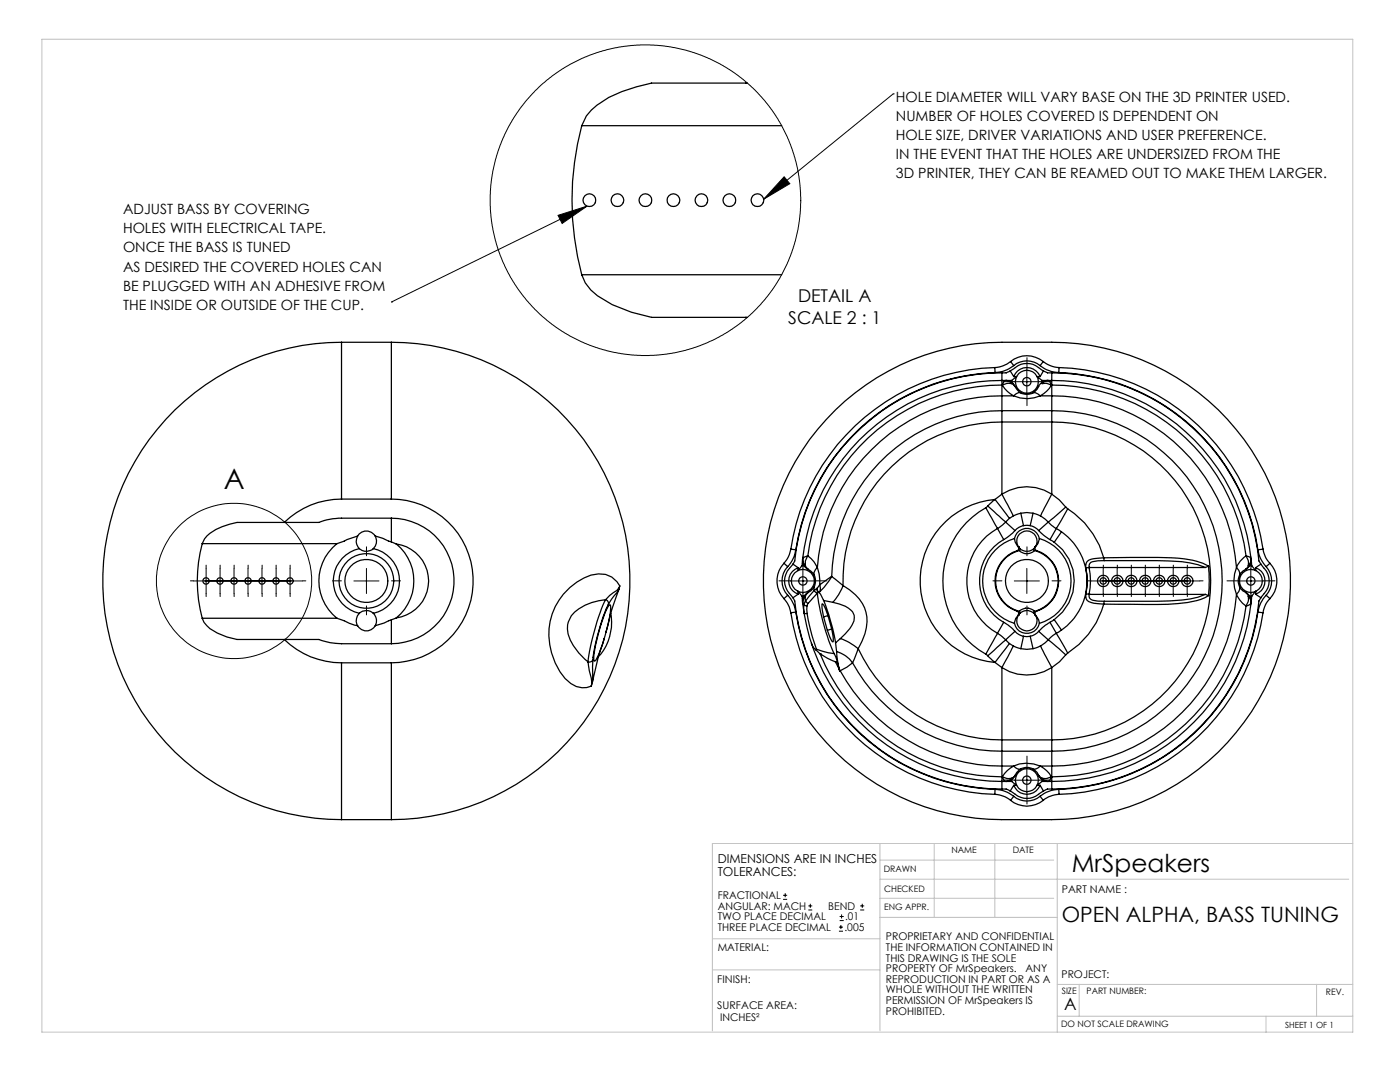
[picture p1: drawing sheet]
<svg xmlns="http://www.w3.org/2000/svg" width="279mm" height="216mm" viewBox="0 0 279 216" stroke-linecap="round" stroke-linejoin="round" font-family="sans-serif">
<g fill="none" stroke="#000" stroke-width=".2">
<path d="M178.3 18.7h.1M178.3 18.7l-25.9 21.1M156.5 35.3l1.1 1.4-5.2 3.1zM111.4 43l5.8-1.9-5 3.5zM117.2 41.1l-39.1 19.2M78.1 60.3h.1M202.4 76.2h5M204.9 73.7v5M38.6 115.9h21.8M41.1 113.4v5M43.9 113.4v5M46.7 113.4v5"/>
<path d="M49.5 113.4v5M52.3 113.4v5M55.1 113.4v5M57.9 113.4v5M70.6 115.9h5M73.1 113.4v5M157.7 115.9h5M160.2 113.4v5M202.4 115.9h5M204.9 113.4v5M217.7 115.9h21.7M220.2 113.4v5"/>
<path d="M223 113.4v5M225.8 113.4v5M228.6 113.4v5M231.4 113.4v5M234.1 113.4v5M236.9 113.4v5M247.2 115.9h4.9M249.6 113.4v5M202.4 155.7h5M204.9 153.2v5M156.3 179.5h.8M156.3 178.6h.8"/>
<path d="M156.7 178.2v.8M161.3 181.6h.8M161.3 180.8h.8M161.7 180.3v.9M167.4 185.8h.8M167.4 185h.8M167.6 183.7h.8M167.6 182.9h.8M167.8 184.6v.8M168 182.5v.8M171.7 181.6h.8M171.7 180.8h.8"/>
<path d="M172.1 180.3v.9"/>
<circle cx="128.8" cy="40" r="31"/>
<circle cx="46.7" cy="115.9" r="15.5"/>
</g>
<g fill="none" stroke="#000" stroke-width=".2" stroke-dasharray="15.2 1.3 1.3 1.3">
<path d="M202.5 76.2h-2.3M205 73.7v-2.3M205 78.7v2.2M207.5 76.2h2.2M38.6 115.9h-.6M41.1 113.4v-.6M41.1 118.4v.6M41.4 115.9h-.6M43.6 115.9h.7M43.9 113.4v-.6M43.9 118.4v.6M44.2 115.9h-.6"/>
<path d="M46.4 115.9h.7M46.7 113.4v-.6M46.7 118.4v.6M47 115.9h-.6M49.2 115.9h.7M49.5 113.4v-.6M49.5 118.4v.6M49.8 115.9h-.6M52 115.9h.7M52.3 113.4v-.6M52.3 118.4v.6M52.6 115.9h-.6"/>
<path d="M54.8 115.9h.6M55.1 113.4v-.6M55.1 118.4v.6M55.4 115.9h-.6M57.6 115.9h.6M57.9 113.4v-.6M57.9 118.4v.6M60.4 115.9h.6M68.1 115.9h-1.8M73.1 110.9v-1.8M78.1 115.9h1.8M157.7 115.9h-2.2"/>
<path d="M160.2 113.4v-2.3M160.2 118.4v2.3M162.7 115.9h2.3M200 115.9h-1.8M205 110.9v-1.8M210 115.9h1.7M217.7 115.9h-.6M220.2 113.4v-.6M220.2 118.4v.6M220.5 115.9h-.6M222.7 115.9h.6M223 113.4v-.6"/>
<path d="M223 118.4v.6M223.3 115.9h-.7M225.5 115.9h.6M225.8 113.4v-.6M225.8 118.4v.6M226.1 115.9h-.7M228.3 115.9h.6M228.6 113.4v-.6M228.6 118.4v.6M228.9 115.9h-.7M231.1 115.9h.6M231.4 113.4v-.6"/>
<path d="M231.4 118.4v.6M231.7 115.9h-.7M233.9 115.9h.6M234.2 113.4v-.6M234.2 118.4v.6M234.5 115.9h-.7M236.7 115.9h.6M237 113.4v-.6M237 118.4v.6M239.5 115.9h.6M247.2 115.9h-2.3M249.7 113.4v-2.3"/>
<path d="M249.7 118.4v2.3M252.2 115.9h2.2M73.1 120.9v1.8M205 120.9v1.8M202.5 155.7h-2.3M205 153.2v-2.3M205 158.2v2.2M207.5 155.7h2.2"/>
</g>
<g fill="none" stroke="#c0c0c0" stroke-width=".2">
<path d="M8.4 7.8h261.6v198.2h-261.6zM175.6 168.3v37.4M175.6 171.6h34.7M175.6 175.4h93.6M175.6 179.2h34.7M186.4 168.3v14.8M198.5 168.3v14.8M211 168.3v37.7M270 168.3h-127.8v37.4M142.2 193.5h33.4M142.2 187.3h33.4M175.6 183.1h35.4"/>
<path d="M211 196.4h59M215.4 196.4v6.4M262.7 196.4v6.4M211 202.8h59M252.7 202.8v3.2"/>
</g>
<path d="M111.4 43l5.8-1.9-5 3.5zM156.5 35.3l1.1 1.4-5.2 3.1z" fill="#000"/>
<g fill="none" stroke="#000" stroke-width=".25">
<path d="M148.9 16.6h-18.9a26.8 26.8 0 0 0-10.9 4.4l-1.1 1-1 1.1-.9 2M148.9 16.6h.3M149 16.5l-.1 .1M116.1 25.1a57.9 57.9 0 0 0 0 29.7M116.1 25.1h39.9M116.1 54.8l.7 1.6 1.1 1.5 1.3 1.1 3 1.8 3.8 1.5 4 1h18.9M116.1 54.8h39.9M68.2 68.3a47.6 47.6 0 0 0-47.7 47.6 47.6 47.6 0 0 0 47.7 47.6M68.2 68.3v31.3M68.2 68.3h9.9M78.1 68.3a47.6 47.6 0 0 1 47.6 47.6 47.6 47.6 0 0 1-47.6 47.6M78.1 68.3v31.3"/>
<path d="M148.9 63.3l.1 .1M148.9 63.3h.3M198.5 73.3a42.5 42.5 0 0 0-40.7 36.3M198.5 73.3l.1 1M198.6 74.3a41.6 41.6 0 0 0-39.8 35.4M200 75.9a40.1 40.1 0 0 0-39.8 35.8M200 74.4a41.6 41.6 0 0 0-41.4 37.5l-.3 .7M200 75.9v.9M200 76.8a39 39 0 0 0-38.8 34.1M200 79a36.9 36.9 0 0 0-36.9 34.2M200 79v3M200 74.4v1.5"/>
<path d="M200 76.8v2.2M200 75.9h1.9M200 76.8h.1M200 79h2.3M200 76.8a5.8 5.8 0 0 0 2.3 2.2M200.8 75.9l1.1 .3M201.6 74l.7-.4a3.9 3.9 0 0 1 5.6 .2l.3 .2M201.6 74l-.8 .4h-.8M201.6 74l.7 1.1M201.7 72.1a5.2 5.2 0 0 1 6.5 0M201.7 72.1a5.5 5.5 0 0 1-3.2 1.2M201.7 72.1l.6 .9"/>
<path d="M201.9 76.2l.7 .9M201.9 75.9v.3M201.9 76.6l.7 .5M201.9 76.6a1.83 1.83 0 0 0-1.3-.7l-.2 .2-.4 .7M201.9 76.6l-1-.1-.9 .3M202.3 79a6.6 6.6 0 0 0 5.3 0M202.3 73a4.1 4.1 0 0 1 5.3 0M202.3 73a6.4 6.4 0 0 1-3.7 1.3M202.3 75.1a2.82 2.82 0 0 1 2.6-1.8 2.82 2.82 0 0 1 2.7 1.8M202.3 75.1h.6l-1 .8M203.8 78.4a1.39 1.39 0 0 0-1.5 .6M204.9 76.2h.1"/>
<path d="M206.1 78.4a1.43 1.43 0 0 1 1.5 .6M207.6 73a6.4 6.4 0 0 0 3.7 1.3M207.6 75.1h-.6l1 .8M207.6 79h2.3M208 75.9v.3M208 75.9h1.9M208 76.2l-.6 .7a2.57 2.57 0 0 1-2.3 1.8 2.57 2.57 0 0 1-2.5-1.6M208.2 72.1a5.5 5.5 0 0 0 3.1 1.2M208.2 76.3a.9 .9 0 0 1 1.3-.1l.3 .6-.8-.3-1 .1zM208.2 72.1l-.6 .9M208.2 74l.9 .4h.8M208.2 74l-.6 1.1"/>
<path d="M209.1 75.9l-1.1 .3M209.8 76.8a5.4 5.4 0 0 1-2.2 2.2M209.8 76.8h.1M209.9 75.9a40.1 40.1 0 0 1 39.8 35.8M209.9 74.4a41.5 41.5 0 0 1 41.3 37.5l.4 .7M209.9 76.8a39.1 39.1 0 0 1 38.8 34.1M209.9 75.9v.9M209.9 79a36.9 36.9 0 0 1 36.9 34.2M209.9 79v3M209.9 74.4v1.5M209.9 76.8v2.2M211.3 74.3a41.6 41.6 0 0 1 39.7 35.4"/>
<path d="M211.3 73.3a42.6 42.6 0 0 1 40.8 36.3M211.3 73.3v1M68.2 99.6a16.2 16.2 0 0 0-11.5 4.6M68.2 99.6h9.9M78.1 99.6a16.3 16.3 0 0 1 16.3 16.3 16.3 16.3 0 0 1-16.3 16.4M166.8 81.8a47.5 47.5 0 0 1 33.2-13.5 87.5 87.5 0 0 1 17.8 .6 47.6 47.6 0 0 1 39.6 51 47.6 47.6 0 0 1-47.5 43.6h-9.9a47.6 47.6 0 0 1-44.2-29.7 47.6 47.6 0 0 1 11-52zM198.6 99.7l2.9 3.7M198.6 99.7l-1.5 1.3M198.6 99.7a16.3 16.3 0 0 0-15 16.2 16.3 16.3 0 0 0 15 16.3M200 82a34 34 0 0 0-34 33M200 82v2.2M200 84.2a31.7 31.7 0 0 0-31.8 32.6"/>
<path d="M200 98.6l2.2 4.3M200 98.6a9.1 9.1 0 0 1 9.9 0M200 84.2v14.4M200 82h9.9M200 84.2h9.9M200 98.6l-1.4 1.1M209.9 82a34 34 0 0 1 34 33.9 34 34 0 0 1-34 34M209.9 84.2a31.7 31.7 0 0 1 31.7 31.7 31.7 31.7 0 0 1-31.7 31.7M209.9 82v2.2M209.9 98.6l1.5 1.1 1.3 1.5M209.9 98.6l-2.3 4.3M209.9 84.2v14.4"/>
<path d="M40.4 108.5a28.5 28.5 0 0 0 0 14.9M40.4 108.5h26.8M56.7 104.2h-7a11.7 11.7 0 0 0-8.4 2.7l-.5 .6-.4 1M67.2 108.5a9.5 9.5 0 0 0 0 14.9M71.4 107a2.04 2.04 0 0 1 3.5 0M71.4 107l-4.2 1.5M71.4 107a2.01 2.01 0 0 0 .3 2.5M71.7 109.5a6.6 6.6 0 0 0-5.2 6.4 6.6 6.6 0 0 0 5.2 6.5M71.7 109.5a2.02 2.02 0 0 0 2.8 0M74.5 109.5a6.6 6.6 0 0 1 5.2 6.4 6.6 6.6 0 0 1-5.2 6.5M74.9 107l3.2 1.1M74.9 107a2.11 2.11 0 0 1-.4 2.5"/>
<path d="M78.1 103.4v4.7M78.1 103.4a12.5 12.5 0 0 1 12.5 12.5 12.5 12.5 0 0 1-12.5 12.5M78.1 103.4h-9.9a12.4 12.4 0 0 0-4.6 .8h-6.9M78.1 108.1l1 .4M79.1 108.5a7.4 7.4 0 0 1 6.4 7.4 7.4 7.4 0 0 1-6.4 7.4M79.1 108.5a9.5 9.5 0 0 1 0 14.8M120.9 119.7a9.8 9.8 0 0 0-6.9 3.2 5.1 5.1 0 0 0 .4 5.9l1.1 1.5 1.9 1.8M120.9 119.7a44.5 44.5 0 0 0-3.5 12.4M120.9 119.7a.8 .8 0 0 1 .5 .8M123.5 117.6l-1.6 4.7M123.5 117.6l-2.1 2.9M123.7 116.9l-.2 .7"/>
<path d="M123.7 116.9a4.5 4.5 0 0 0-5.8-2.1 12.6 12.6 0 0 0-7.1 17.5 8.4 8.4 0 0 0 4.2 4.7l1.1 .2h1l.9-.3M123.7 116.9l-.1 .1a2.39 2.39 0 0 1-1.2 1.3l-1.5 1.4M156.5 112.4a5.2 5.2 0 0 0 0 7.1M156.5 119.5a5.7 5.7 0 0 1 1.3 2.8M156.5 112.4l.7 .7M157.2 118.8a6.4 6.4 0 0 1 1.6 3.3M157.2 113.1a4.2 4.2 0 0 0 0 5.7M157.2 118.8l-.7 .7M157.8 109.6a5.7 5.7 0 0 1-1.3 2.8M157.8 109.6l1 .1M158.3 112.6a4.2 4.2 0 0 0-1.2 5.3l1.2 1.4M158.3 119.3l.3 .6a41.6 41.6 0 0 0 41.4 37.5"/>
<path d="M158.3 112.6l1 .7M158.8 109.7a6.4 6.4 0 0 1-1.6 3.4M159.3 113.3a2.81 2.81 0 0 0-1.9 2.6 2.81 2.81 0 0 0 1.9 2.7M159.3 118.6l-.1-.6 .9 1M159.3 118.6l-1 .7M160.1 119l.1 1.2M160.1 112.9l-.9 .9 .1-.5M160.1 119h.3M160.1 112.9h.3M160.2 111.7l-.1 1.2M160.2 111.7l.2 1.2M160.2 115.9h.1"/>
<path d="M160.4 112.9l.9 .7M160.4 119l-.2 1.2M160.7 112.8l.6 .8M160.7 119a1.15 1.15 0 0 0-.3 1.6M160.7 119l.1 .9M160.8 119.9l-.4 .7M160.8 119.9l.5 .5M161.2 110.9l-.8 .3a1.15 1.15 0 0 0 .3 1.6M161.2 110.9a2.38 2.38 0 0 0-.5 1.9M161.2 110.9a5.8 5.8 0 0 1 1.9 2.3M161.3 113.6a2.56 2.56 0 0 1 1.5 2.3 2.56 2.56 0 0 1-1.5 2.3M161.3 118.2l-.9 .8"/>
<path d="M161.3 118.2l-.6 .8M162.5 117.1v.7M162.5 117.8l-1.7 2.1M162.5 117.8l.3 .4 .3 .1M163 117.5l.2 .8M163 117.5l.4 .7M163.1 113.2a1.44 1.44 0 0 0-.6 1.6M163.1 118.3l-1.8 2.1M163.1 113.2l.4 1.3 .1 2.2M163.1 118.3h.1M163.1 117.3l-.6 .5M163.1 117.3l-.1 .2"/>
<path d="M163.2 118.3a41.7 41.7 0 0 0 3.3 12.1M163.4 118.2l1 1.6M163.4 118.2h.1M163.6 116.7a1.54 1.54 0 0 1-.1 1.5M163.6 116.7l-.5 .6M164.4 119.8l1 2.8 .7 2.6 .7 3.1M164.4 119.8l1.8 .4M166 115l-2.4 1.7M166 115l-1.6 2.2-.9 1M166 115l2.2 1.8M168.2 116.8a10.3 10.3 0 0 1-2 3.4M168.2 116.8a8.5 8.5 0 0 1 4.8 6.3 10.4 10.4 0 0 1-1.7 6.3"/>
<path d="M196.7 101.3l2.4 4.1M196.7 101.3a16.7 16.7 0 0 0 0 29.2M197.1 101l-.4 .3M197.1 101l3.6 3.2M199.1 105.4a12 12 0 0 0 0 21M199.1 105.4l1.2 2.3M200.3 107.7a9.5 9.5 0 0 0 0 16.5M200.7 104.2l-1.6 1.2M200.7 104.2l1.9 1.7M202.5 107.5a8.8 8.8 0 0 0-6.4 8.4 8.8 8.8 0 0 0 6.4 8.5M202.5 107.5l.1 .7 .6 .9M202.5 107.5a2.54 2.54 0 0 1 2.4-2.1 2.54 2.54 0 0 1 2.5 2.1"/>
<path d="M202.6 105.9l-1.1 1-1.2 .8M203.2 109.1a2.04 2.04 0 0 1 1.7-3.2 2.04 2.04 0 0 1 1.7 3.2M203.2 109.1h.1M203.2 109.1l.1 .1M203.2 109.1l.3 .3M203.3 109.2l-.1 .5a6.4 6.4 0 0 0-4.6 6.1 6.4 6.4 0 0 0 4.5 6.2l.2 .7M203.4 109.9a2.17 2.17 0 0 0 3.1 0M203.4 109.9a6.3 6.3 0 0 0-4.7 6 6.3 6.3 0 0 0 4.7 6.1M203.5 109.4l.1 .3-.2 .2M203.5 109.4a2.08 2.08 0 0 0 2.9 0M203.7 102.4a5.6 5.6 0 0 0-3 1.8M203.7 102.4l1.2-.1 1.3 .1"/>
<path d="M203.7 102.4l.6 2.5M204.3 104.9a3.1 3.1 0 0 0-1.7 1M204.3 104.9h1.3M205.6 104.9a3.1 3.1 0 0 1 1.7 1M206.2 102.4a5.6 5.6 0 0 1 3 1.8M206.2 102.4l-.6 2.5M206.4 109.4l-.1 .3 .2 .2M206.5 109.9a6.3 6.3 0 0 1 4.7 6 6.3 6.3 0 0 1-4.7 6.1M206.6 109.2v.3l.1 .3a6.4 6.4 0 0 1 4.6 6.2 6.4 6.4 0 0 1-4.7 6.1v.6M206.6 109.1v.1M206.6 109.1l-.2 .3M206.6 109.1h.1"/>
<path d="M206.7 109.1l-.1 .1M207.3 105.9l1.1 1 1.1 .8M207.4 107.5l-.2 .9-.5 .7M207.4 107.5a8.8 8.8 0 0 1 6.3 8.4 8.8 8.8 0 0 1-6.3 8.5M209.2 104.2l1.6 1.2M209.2 104.2l-1.9 1.7M209.5 107.7l.9 .5M210.4 108.2a9.5 9.5 0 0 1 0 15.4M210.8 105.4l1 .7M210.8 105.4l-1.3 2.3M211.8 106.1a12 12 0 0 1 0 19.6M211.8 106.1l-1.4 2.1"/>
<path d="M212.7 101.2l-3.5 3M212.7 101.2l.4 .3M213.1 101.5l-2.3 3.9M213.1 101.5a16.6 16.6 0 0 1 7.2 9.8M216.7 113.3a11.4 11.4 0 0 1 0 5.2M216.7 118.5a1.34 1.34 0 0 0 1.1 1.7l2.5 .3M216.7 118.5l.6 .1M217.3 113.2l-.6 .1M217.3 113.2h.1M217.3 113.2a12.9 12.9 0 0 1 0 5.4M217.3 118.6h.1M217.3 118.6a.94 .94 0 0 0 .8 1.2l2.3 .2"/>
<path d="M217.3 118.6h23.3M217.3 113.2h23.3M220.3 111.3l-1.4 .1a2.39 2.39 0 0 0-2.1 1l-.1 .9M220.3 111.3l.1 .6M220.3 111.3a111.9 111.9 0 0 1 16.9 .4 11.8 11.8 0 0 1 4 1.3M220.4 120l-.1 .5M220.4 111.9l-2.3 .2a.94 .94 0 0 0-.8 1.1M220.4 111.9h6.9a62 62 0 0 1 10.2 .4l1.6 .4 1.5 .5M240.6 118.6a18.7 18.7 0 0 1-7.2 1.3l-13 .1M240.6 118.6l.6 .3M241.2 118.9a11.8 11.8 0 0 1-6.1 1.5l-4 .2-10.8-.1M241.2 113l.1 2.9-.1 3"/>
<path d="M241.2 113l-.6 .2M246.8 118.6a5.6 5.6 0 0 0 1.9 2.3M246.8 113.2a1.62 1.62 0 0 1 .6 1.6M246.8 113.2a7 7 0 0 0 0 5.4M246.8 118.6a37 37 0 0 1-36.9 34.3M247.4 117.1a1.62 1.62 0 0 1-.6 1.5M248.6 113.6a2.53 2.53 0 0 0-1.5 2.3 2.53 2.53 0 0 0 1.5 2.3M248.6 118.2l.8 .8M248.6 118.2l.4 .5 .1 .3M248.7 110.9a1.01 1.01 0 0 1 .9 .8 1.01 1.01 0 0 1-.5 1.1M248.7 110.9a5.1 5.1 0 0 0-1.9 2.3M248.7 110.9l.4 .9v1"/>
<path d="M249.1 119a1.16 1.16 0 0 1 .3 1.6l-.7 .3M249.1 119v1.1l-.4 .8M249.1 112.8l-.1 .4-.4 .4M249.4 112.9l-.8 .7M249.4 112.9h.4M249.4 119h.4M249.4 119l.2 .4 .1 .8M249.7 115.9h.1M249.7 111.7l.1 1.2M249.7 111.7l-.1 .8-.2 .4M249.8 119l-.1 1.2M249.8 112.9l.8 .9v-.5"/>
<path d="M250.6 113.3a2.81 2.81 0 0 1 1.8 2.6 2.81 2.81 0 0 1-1.8 2.7M250.6 118.6v-.6l-.8 1M250.6 118.6l1 .7M251 109.7a6.1 6.1 0 0 0 1.7 3.4M251.6 112.6l.5 .5a3.9 3.9 0 0 1-.3 6l-.2 .2M251.6 119.3l-.4 .6a41.5 41.5 0 0 1-41.3 37.5M251.6 112.6l-1 .7M252.1 109.6a5 5 0 0 0 1.3 2.8M252.1 109.6l-1.1 .1M252.7 118.8a6.1 6.1 0 0 0-1.7 3.3M252.7 113.1a4.3 4.3 0 0 1 0 5.7M252.7 118.8l.7 .7"/>
<path d="M253.4 119.5a5 5 0 0 0-1.3 2.8M253.4 112.4a5.2 5.2 0 0 1 0 7.1M253.4 112.4l-.7 .7M40.4 123.4a5.4 5.4 0 0 0 3 2.9l1.9 .8 2 .5h9.4M40.4 123.4h26.8M56.7 127.6a16.2 16.2 0 0 0 11.5 4.7M56.7 127.6h6.9a12.4 12.4 0 0 0 4.6 .8h9.9M67.2 123.4l2.5 1 1.7 .4M68.2 132.3v31.2M68.2 132.3h9.9M71.4 124.8a2.01 2.01 0 0 0 3.5 0M71.7 122.4a2.08 2.08 0 0 1 2.8 0"/>
<path d="M71.7 122.4a2.06 2.06 0 0 0-.3 2.4M74.5 122.4a2.08 2.08 0 0 1 .4 2.4M78.1 123.7l-1.4 .6-1.8 .5M78.1 123.7v4.7M78.1 132.3v31.2M79.1 123.3l-1 .4M117.4 132.1l.2 1.8 .4 1.4v1.6M118.2 136.2l-.2 .7M118.3 131.7a.79 .79 0 0 1-.9 .4M118.3 131.7l-.1 4.5M119.4 131l-1.2 5.2M120.6 127.4l-1.2 3.6"/>
<path d="M120.9 126.2a14.1 14.1 0 0 0 .9-5.5 .84 .84 0 0 0-.7 .7 34.2 34.2 0 0 0-2.6 10.1l.1 .4a3.6 3.6 0 0 0 1.2-2.1l.8-2.4M120.9 126.2l-.3 1.2M121.4 120.5a40.7 40.7 0 0 0-3.1 11.2M121.9 122.3a10 10 0 0 1-2.5 8.7M121.9 122.3l-1 3.9M157.8 122.3a42.5 42.5 0 0 0 40.7 36.2M158.8 122.1a41.6 41.6 0 0 0 39.8 35.4M158.8 122.1l-1 .2M160.2 120.2a40.1 40.1 0 0 0 39.8 35.7M160.4 120.6v1.7l.2 .1h.5M160.4 120.6l.6 .3M161 120.9l.1 1.5"/>
<path d="M161.1 122.4l1 4.5 .8 2.6M161.3 120.4l-.3 .5M161.9 128.4l.4 .8 .6 .5M162.9 129.7l.8 .8M162.9 129.5v.2M162.9 129.5l2.4 .7 1.2 .2M163.7 130.5a39.2 39.2 0 0 0 36.3 24.5M163.7 130.5h.1M163.7 130.5l1.5 .9 1.5 .6M165.2 122.8l-.6-1.7-.5-.6-.1 .7 .2 1.1 .9 3.4 .7 1.8 .4 .6 .1-.7-.3-1.9M165.2 122.8l.8 2.7M165.2 122.8l-.8 .3"/>
<path d="M166 125.5l-.9 .3M166.2 120.2a6.2 6.2 0 0 1 4 1.9 2.36 2.36 0 0 1-.1 2.6l-.5 .7-1.9 2M166.5 130.4l.6 1.7M166.7 132l.8 1.5M166.7 132l.4 .1M166.8 128.3l.2 1.7M167 130l.5 3.4M167 130a5.9 5.9 0 0 1 3.1 2.3M167.1 132.1l.4 1.4M167.5 133.4l.2 .4M167.5 133.4l.1 .5M167.5 133.5l.1 .4"/>
<path d="M167.7 133.8a36.9 36.9 0 0 0 32.3 19.1M167.7 133.8l-.1 .1M167.7 127.4a10.8 10.8 0 0 1 3.6 2M167.7 127.4l-.9 .9M170.1 132.3l-1 .8-1.4 .7M170.1 132.3a33.9 33.9 0 0 0 29.9 17.6M171.3 129.4l-1.2 2.9M171.3 129.4a31.7 31.7 0 0 0 28.7 18.2M196.7 130.5l.4 .3M197.1 130.8l1.5 1.4M198.6 132.2l1.4 1M199.1 126.4l1.6 1.3"/>
<path d="M199.1 126.4l-2.4 4.1M200 133.2a9.1 9.1 0 0 0 9.9 0M200 133.2v14.4M200.3 124.2l.9 .5 1.4 1.3M200.3 124.2l-1.2 2.2M200.7 127.7a5.6 5.6 0 0 0 3 1.7M200.7 127.7l-3.6 3.1M201.5 128.4l-2.9 3.8M202.2 128.9l-2.2 4.3M202.5 124.4a2.55 2.55 0 0 0 2.4 2 2.55 2.55 0 0 0 2.5-2M202.6 126a3.1 3.1 0 0 0 1.7 1M202.6 126l-1.9 1.7"/>
<path d="M203.2 122.7l-.5 .7-.2 1M203.2 122.7h.1M203.2 122.7a2.04 2.04 0 0 0 1.7 3.2 2.04 2.04 0 0 0 1.7-3.2M203.3 122.7h-.1M203.4 122a2.17 2.17 0 0 1 3.1 0M203.4 122l.2 .2-.1 .2M203.5 122.4a1.99 1.99 0 0 1 2.9 0M203.5 122.4l-.3 .3M203.7 129.4l1.2 .2 1.3-.2M204.3 127h1.3M204.3 127l-.6 2.4M205.6 127l.6 2.4"/>
<path d="M206.4 122.4l.2 .3M206.5 122l-.2 .2 .1 .2M206.6 122.7h.1M206.7 122.7l.6 1 .1 .7M207.3 126a3.1 3.1 0 0 1-1.7 1M207.3 126l1.9 1.7M207.6 128.9l2.3 4.3M209.2 127.7a5.6 5.6 0 0 1-3 1.7M209.2 127.7l3.5 3M209.5 124.2l-.9 .5-1.3 1.3M209.5 124.2l1.3 2.2M209.9 133.2v14.4"/>
<path d="M210.4 123.6l-.9 .6M210.4 123.6l1.4 2.1M210.8 126.4l-1.6 1.3M210.8 126.4l2.3 3.9M211.8 125.7l-1 .7M212.7 130.7l-1.2 1.3-1.6 1.2M213.1 130.3l-.4 .4M220.3 120.5a16.8 16.8 0 0 1-7.2 9.8M248.7 120.9a39.1 39.1 0 0 1-38.8 34.1M249.7 120.2a40.1 40.1 0 0 1-39.8 35.7M251 122.1a41.6 41.6 0 0 1-39.7 35.4M251 122.1l1.1 .2"/>
<path d="M252.1 122.3a42.6 42.6 0 0 1-40.8 36.2M198.5 158.5a5.5 5.5 0 0 1 3.2 1.2M198.6 157.5a6.4 6.4 0 0 1 3.7 1.4M198.6 157.5l-.1 1M200 157.4a2.2 2.2 0 0 1 1.6 .4M200 155v.9M200 149.9v3M200 147.6v2.3M200 152.9v2.1M200 155.9v1.5M200 155.9h1.9M200 155h.1"/>
<path d="M200 152.9h2.3M200 149.9h9.9M200 147.6h9.9M200 155l.3 .6a.94 .94 0 0 0 1.5-.2l.1-.1M200 155l.9 .3h1M201.6 157.8l.3 .2a4.2 4.2 0 0 0 4.3 1.1l2-1.3M201.7 159.7a5.2 5.2 0 0 0 6.5 0M201.9 155.6v.3M201.9 155.6l-1.1 .3M201.9 155.9l1 .8h-.6M202.3 152.9a5.8 5.8 0 0 0-2.3 2.1M202.3 152.9a1.39 1.39 0 0 0 1.5 .5"/>
<path d="M202.3 152.9a6.5 6.5 0 0 1 5.3 0M202.3 158.9a4.1 4.1 0 0 0 5.3 0M202.3 156.7a2.82 2.82 0 0 0 2.6 1.8 2.82 2.82 0 0 0 2.7-1.8M202.3 158.9l-.6 .8M202.3 156.7l-.7 1.1M202.6 154.7a2.54 2.54 0 0 1 2.3-1.6 2.54 2.54 0 0 1 2.4 1.6M202.6 154.7l-.7 .9M202.6 154.7l-.7 .6M204.9 155.7h.1M207.3 154.7l.7 .9M207.3 154.7l.7 .6M207.6 158.9l.6 .8"/>
<path d="M207.6 156.7l.6 1.1M207.6 152.9a1.43 1.43 0 0 1-1.5 .5M207.6 152.9a5.4 5.4 0 0 1 2.2 2.1M207.6 152.9h2.3M208 155.9h1.9M208 155.9l-1 .8h.6M208 155.6v.3M208 155.6l.6 .3h.5M209.8 155l-.8 .3h-1M209.8 155l-.3 .6a.94 .94 0 0 1-1.4-.2l-.1-.1M209.8 155h.1M209.9 157.4a2.2 2.2 0 0 0-1.7 .4"/>
<path d="M209.9 155v.9M209.9 149.9v3M209.9 147.6v2.3M209.9 152.9v2.1M209.9 155.9v1.5M211.3 157.5a6.4 6.4 0 0 0-3.7 1.4M211.3 157.5v1M211.3 158.5a5.5 5.5 0 0 0-3.1 1.2M68.2 163.5h9.9"/>
<circle cx="117.6" cy="39.9" r="1.28"/>
<circle cx="123.2" cy="39.9" r="1.27"/>
<circle cx="128.8" cy="39.9" r="1.28"/>
<circle cx="134.4" cy="39.9" r="1.28"/>
<circle cx="140" cy="39.9" r="1.27"/>
<circle cx="145.6" cy="39.9" r="1.28"/>
<circle cx="151.2" cy="39.9" r="1.27"/>
<circle cx="204.9" cy="76.2" r=".84"/>
<circle cx="204.9" cy="76.2" r="2.29"/>
<circle cx="41.1" cy="115.9" r=".64"/>
<circle cx="43.9" cy="115.9" r=".64"/>
<circle cx="46.7" cy="115.9" r=".64"/>
<circle cx="49.5" cy="115.9" r=".64"/>
<circle cx="52.3" cy="115.9" r=".64"/>
<circle cx="55.1" cy="115.9" r=".64"/>
<circle cx="57.9" cy="115.9" r=".64"/>
<circle cx="73.1" cy="115.9" r="4.3"/>
<circle cx="73.1" cy="115.9" r="5.5"/>
<circle cx="160.2" cy="115.9" r="2.28"/>
<circle cx="160.2" cy="115.9" r=".84"/>
<circle cx="204.9" cy="115.9" r="4.3"/>
<circle cx="220.2" cy="115.9" r=".64"/>
<circle cx="220.2" cy="115.9" r="1.15"/>
<circle cx="223" cy="115.9" r=".63"/>
<circle cx="223" cy="115.9" r="1.14"/>
<circle cx="225.8" cy="115.9" r="1.14"/>
<circle cx="225.8" cy="115.9" r=".64"/>
<circle cx="228.6" cy="115.9" r="1.14"/>
<circle cx="228.6" cy="115.9" r=".64"/>
<circle cx="231.3" cy="115.9" r="1.14"/>
<circle cx="231.3" cy="115.9" r=".64"/>
<circle cx="234.1" cy="115.9" r=".64"/>
<circle cx="234.2" cy="115.9" r="1.15"/>
<circle cx="236.9" cy="115.9" r=".63"/>
<circle cx="236.9" cy="115.9" r="1.14"/>
<circle cx="249.6" cy="115.9" r=".83"/>
<circle cx="249.6" cy="115.9" r="2.28"/>
<circle cx="204.9" cy="155.7" r=".84"/>
<circle cx="204.9" cy="155.7" r="2.29"/>
</g>
<text font-size="5.6" x="44.6" y="97.5">A</text>
<text font-size="4.9" x="213.9" y="174">MrSpeakers</text>
<text font-size="4.2" x="211.9" y="184">OPEN ALPHA, BASS TUNING</text>
<g font-size="3.5">
<text x="157.3" y="64.7">SCALE 2 : 1</text>
<text x="159.3" y="60.2">DETAIL A</text>
</g>
<text font-size="3.4" x="212.4" y="201.4">A</text>
<g font-size="2.8">
<text x="178.8" y="20.3">HOLE DIAMETER WILL VARY BASE ON THE 3D PRINTER USED.</text>
<text x="178.8" y="24.1">NUMBER OF HOLES COVERED IS DEPENDENT ON</text>
<text x="178.8" y="27.9">HOLE SIZE, DRIVER VARIATIONS AND USER PREFERENCE.</text>
<text x="178.8" y="31.8">IN THE EVENT THAT THE HOLES ARE UNDERSIZED FROM THE</text>
<text x="178.8" y="35.6">3D PRINTER, THEY CAN BE REAMED OUT TO MAKE THEM LARGER.</text>
<text x="24.6" y="42.7">ADJUST BASS BY COVERING</text>
<text x="24.6" y="46.5">HOLES WITH ELECTRICAL TAPE.</text>
<text x="24.6" y="50.4">ONCE THE BASS IS TUNED</text>
<text x="24.6" y="54.2">AS DESIRED THE COVERED HOLES CAN</text>
<text x="24.6" y="58">BE PLUGGED WITH AN ADHESIVE FROM</text>
<text x="24.6" y="61.8">THE INSIDE OR OUTSIDE OF THE CUP.</text>
</g>
<g font-size="2.5">
<text x="143.2" y="172.3">DIMENSIONS ARE IN INCHES</text>
<text x="143.2" y="174.8">TOLERANCES:</text>
</g>
<g font-size="2.1">
<text x="143.2" y="179.4">FRACTIONAL</text>
<text x="211.9" y="178.1">PART NAME :</text>
<text x="143.2" y="181.5">ANGULAR: MACH</text>
<text x="143.2" y="183.7">TWO PLACE DECIMAL</text>
<text x="143.2" y="185.8">THREE PLACE DECIMAL</text>
<text x="165.3" y="181.5">BEND</text>
<text x="168.5" y="185.8">.005</text>
<text x="168.7" y="183.7">.01</text>
<text x="143.2" y="189.7">MATERIAL:</text>
<text x="176.8" y="187.6">PROPRIETARY AND CONFIDENTIAL</text>
<text x="176.8" y="189.8">THE INFORMATION CONTAINED IN</text>
<text x="176.8" y="191.9">THIS DRAWING IS THE SOLE</text>
<text x="143.2" y="196.1">FINISH:</text>
<text x="176.8" y="194">PROPERTY OF MrSpeakers.</text>
<text x="176.8" y="196.1">REPRODUCTION IN PART OR AS A</text>
<text x="204.7" y="194">ANY</text>
<text x="211.9" y="195.2">PROJECT:</text>
<text x="143.2" y="201.3">SURFACE AREA:</text>
<text x="143.7" y="203.8">INCHES²</text>
<text x="176.8" y="198.2">WHOLE WITHOUT THE WRITTEN</text>
<text x="176.8" y="200.3">PERMISSION OF MrSpeakers IS</text>
<text x="176.8" y="202.5">PROHIBITED.</text>
</g>
<g font-size="1.8">
<text x="176.4" y="173.9">DRAWN</text>
<text x="189.9" y="170.2">NAME</text>
<text x="202.1" y="170.3">DATE</text>
<text x="176.4" y="178">CHECKED</text>
<text x="176.5" y="181.6">ENG APPR.</text>
<text x="211.9" y="198.3">SIZE</text>
<text x="216.9" y="198.4">PART NUMBER:</text>
<text x="264.6" y="198.5">REV.</text>
<text x="211.8" y="204.9">DO NOT SCALE DRAWING</text>
</g>
<text font-size="1.7" x="256.4" y="205.1">SHEET 1 OF 1</text>
</svg>
